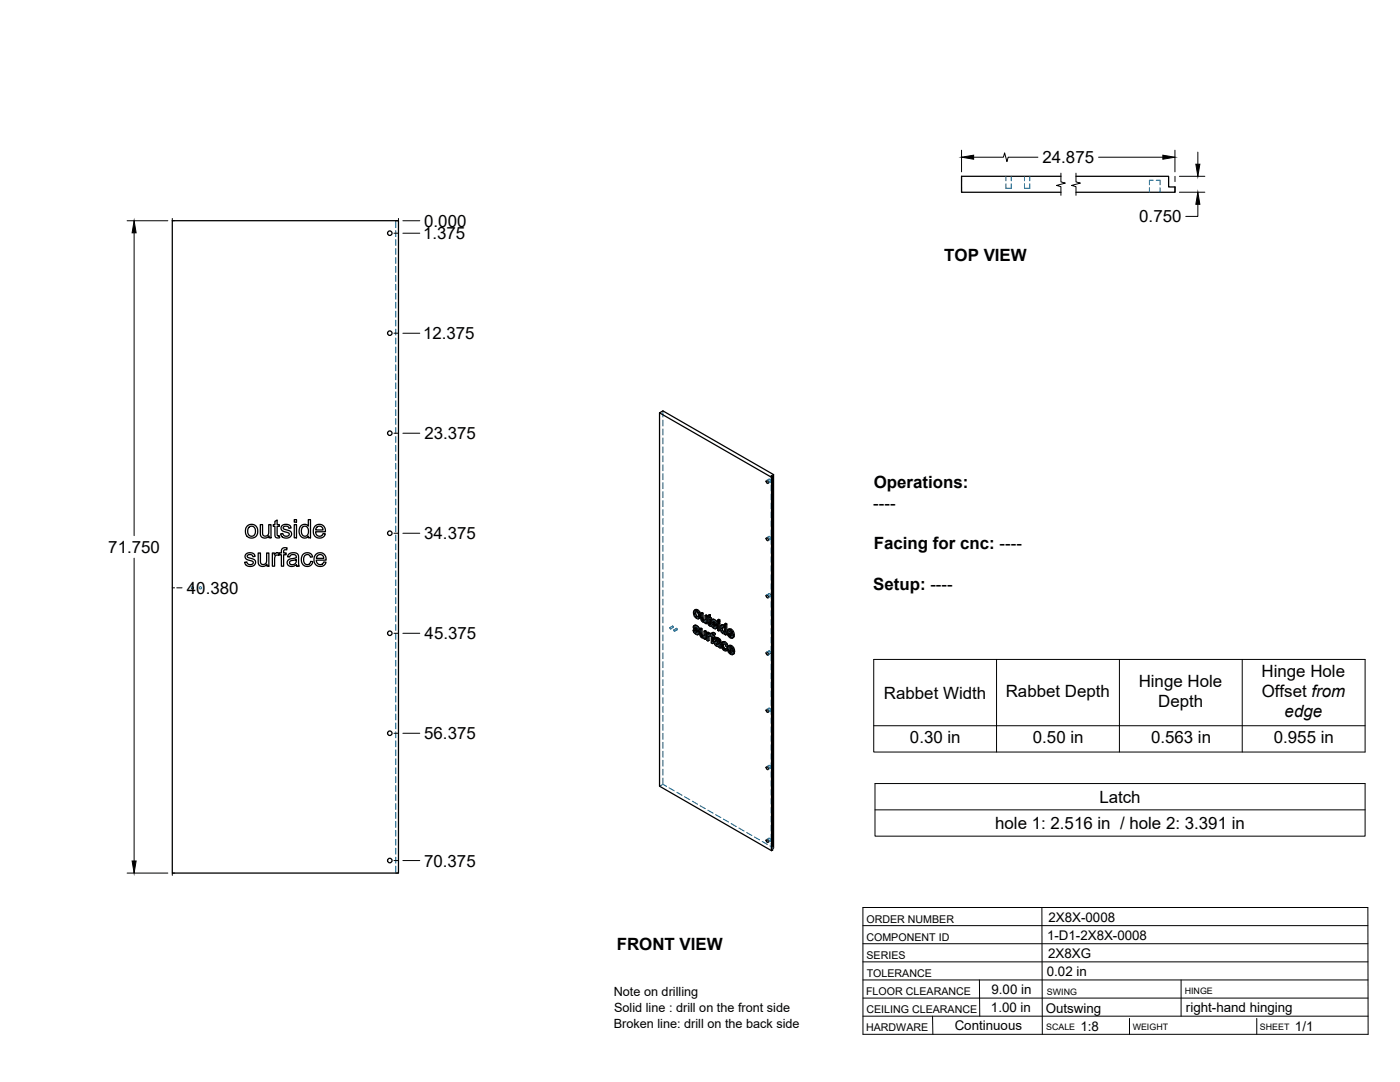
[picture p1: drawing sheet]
<svg xmlns="http://www.w3.org/2000/svg" width="559mm" height="432mm" viewBox="0 0 559 432" stroke-linecap="round" stroke-linejoin="round" font-family="sans-serif">
<!-- layer: Hidden -->
<g fill="none" stroke="#00557f" stroke-width=".4">
<path d="M401.5 73.3v1.8h2.1v-1.8M401.5 70.4v1.8M403.6 70.4v1.8M408.9 73.3v1.8h2.1v-1.8M408.9 70.4v1.8M411 70.4v1.8M458.8 74.9v1.8M460.3 71.9h-1.5v1.8M461.5 71.9h1.5v1.8M463 74.9v1.8M158 88.1v2.7M158 92v2.4"/>
<path d="M158 95.6v2.4M158 99.2v2.4M158 102.8v2.3M158 106.3v2.4M158 109.9v2.4M158 113.5v2.3M158 117.1v2.3M158 120.6v2.4M158 124.2v2.4M158 127.8v2.3M158 131.3v2.4M158 134.9v2.4"/>
<path d="M158 138.5v2.4M158 142v2.4M158 145.6v2.4M158 149.2v2.4M158 152.8v2.4M158 156.3v2.4M158 159.9v2.4M158 163.5v2.4M158 167v2.4M158 170.6v2.4M158 174.2v2.4M158 177.8v2.3"/>
<path d="M264.6 164v2.4M264.6 167.6v2.4M264.6 171.2v2.4M264.6 174.8v2.4M264.6 178.4v2.3M158 181.3v2.4M158 184.9v2.4M158 188.5v2.4M158 192v2.4M158 195.6v2.4M158 199.2v2.4M264.6 181.9v2.4"/>
<path d="M264.6 185.5v2.4M264.6 189.1v2.4M264.6 192.6v2.4M264.6 196.2v2.4M264.6 199.8v2.4M306.9 191.3a.57 .57 0 0 1 .7 .3 .57 .57 0 0 1-.3 .7l-.4-.4zM306.9 191.2l-1 .6M307.6 192.3l-1 .6M307.8 189.9v2.5M307.8 193.6v2.4M307.8 197.1v2.4M158 202.8v2.3"/>
<path d="M158 206.3v2.4M158 209.9v2.4M158 213.5v2.4M158 217.1v2.3M264.6 203.3v2.4M264.6 206.9v2.4M264.6 210.5v2.4M264.6 214.1v2.4M264.6 217.6v2.4M306.9 214.1a.53 .53 0 0 1 .7 .3 .53 .53 0 0 1-.4 .7zM306.9 214.1l-1 .6M307.6 215.2l-1 .6"/>
<path d="M307.8 200.7v2.4M307.8 204.3v2.4M307.8 207.9v2.3M307.8 211.4v2.4M307.8 215v2.4M307.8 218.6v2.4M158 220.6v2.4M158 224.2v2.4M158 227.8v2.4M158 231.4v2.3M158 234.9v2.4M158 238.5v2.4"/>
<path d="M264.6 221.2v2.4M264.6 224.8v2.4M264.6 228.4v2.3M264.6 231.9v2.4M264.6 235.5v2.4M264.6 239.1v2.4M306.9 237a.53 .53 0 0 1 .7 .3 .53 .53 0 0 1-.4 .7zM306.9 236.9l-1 .6M307.6 238l-1 .6M307.8 222.1v2.4M307.8 225.7v2.4M307.8 229.3v2.4"/>
<path d="M307.8 232.9v2.3M307.8 236.4v2.4M158 242.1v2.4M158 245.6v2.4M158 249.2v2.4M158 252.8v2.4M158 256.3v2.4M158 259.9v2.4M264.6 242.7v2.3M264.6 246.2v2.4M264.6 249.8v2.4M264.6 253.4v2.4"/>
<path d="M264.6 256.9v2.4M268.4 249.9l-1 .5M268.7 250.4l-1 .6M270 250.8l-1 .5M270.3 251.3l-1 .6M277.1 251.2l.3 1M277.2 250l-.5 .3M277.2 244.2l-.4 .3M277.3 251.3l.3 .3M277.3 250.4l-.5 .3M277.3 249.7l-.5 .2M277.4 249.5l-.1 1.1 1.4 1.5 .1 .4h-.4l.4-.2"/>
<path d="M277.4 252.2l1 .7 .6 .1M277.4 252.2l-.4 .2M277.5 251.4l-.1 .1M277.6 250.9l-.5 .3M277.6 245.6l.9 .9 .8 .1M277.6 245.6l-.5 .3M277.6 250.2l-.1 .1M277.6 250.3l.1-.3 .5 .1 1 1M277.6 243.2l-.4 1 .4 1.4M277.7 250l-.5 .3M277.9 243.8l-.1 .2M277.9 243.8l.8 .2 .5 .8v1.1l-.5 .3"/>
<path d="M277.9 243.8l-.4 .2M278.2 250.1l-.5 .3M278.2 252.9l-.4 .2M278.2 251l.4 .3M278.2 252.8l.5-.2-.4 .2M278.5 243.8l-.5 .3M278.5 246.5l-.5 .3M278.6 250.5l-.5 .2M278.7 252l-.5 .2M278.7 250.9l-.4 .3M278.8 253l-.5 .3M279 246.1l-.4 .3"/>
<path d="M279 244.4l-.4 .3M279.1 246.7l-.4 .3M279.2 245.4l-.4 .2M279.8 250.7l.1 2.7 .8 .9 .8-.1v.5l.4 .2M279.8 253l-.4 .3M280 253.5l-.5 .2M280.2 244.5l.2 2.7 .8 .9 .7-.1v.4l.4 .3M280.2 246.8l-.4 .3M280.2 253.9l-.4 .3M280.4 247.2l-.5 .3M280.6 247.7l-.4 .2M280.7 254.3l-.5 .2"/>
<path d="M281.1 248l-.5 .3M281.1 254l-.2 .1M281.4 253.8l-.6 .4M281.5 251.7l-.1 1.9-.5 .4M281.5 254.7l-.4 .2M281.5 254.2l-.4 .3 .2-.1M281.5 247.7l-.2 .2M281.7 247.7l-.5 .3M281.8 247.6l-.5 .2M281.9 245.4l-.1 2-.4 .3M281.9 248.4l-.4 .3M281.9 248l-.4 .3 .2-.2"/>
<path d="M282.3 246.2v.4l.5-.3M282.6 252.3v3l.4 .3M282.6 255.3l-.5 .3M282.8 245.9l-.2 .1M283 253l-.5 .2M283.1 245.4v.7l-.3-.2v.4l.3 .2v2.4l.9 .8-.2-.6M283.1 253.4l-.1 .1M283.1 246.5l-.5 .3M283.1 246.1l-.5 .3M283.1 248.9l-.4 .2M283.2 252.8l-.2 .1M283.3 253.2l-.5 .3 .4-.2"/>
<path d="M283.3 249.2l-.4 .3M283.5 253.3l-.4 .3 .3-.4 .4 .4 .2-.3 .4 .4v2.6l.4 .3M283.5 246.8l-.4 .2M283.7 249.5l-.4 .3M284 247l-.5-.2v.5M284 253.2l-.5 .2M284 253.3l-.5 .2M284 249.2l-.2 .1M284 249.7h-.1M284.2 248.9l.4 .9M284.3 247.6l-.5 .3M284.4 253.3l-.9 .4 .3-.1"/>
<path d="M284.4 256.3l-.5 .3M284.4 253.7l-.5 .3M284.4 247.3l-.5 .2M284.4 248.9l.3 .3M284.4 252.6l-.4 .2M284.4 248.1l-.5 .2M284.5 247.2l-.2 .5 .2 .6 1.2 1.1a.37 .37 0 0 1 .3 .5 .37 .37 0 0 1-.4 .3l.3-.3M284.5 252.4l-.1 .9-.4-.2M284.6 249.8l.7 .7 .8 .1M284.6 249.8l-.5 .2M284.6 249v.1M284.7 248.5l-.5 .3"/>
<path d="M284.7 247.8l-.1 .1M284.7 247.9l.1-.3 .5 .1 1 1M284.8 254l-.4 .2M284.8 247.6l-.4 .3M284.9 253l-.5 .2M285.2 253l-.5 .3M285.3 247.7l-.5 .3M285.3 254.3l-.5-.3v.5M285.3 254.7l.5-.3-.2 .5 .4 .3M285.4 248.6l.3 .3M285.4 250.4l.4-.2-.9 .5M285.4 253.2l-.5-.2-.1 .3"/>
<path d="M285.5 256.2l-.4 .3M285.6 255.8l-.5 .3M285.6 254.9l-.5 .2M285.7 248.1l-.5 .2M285.7 255.7l-.2 .6 .3 .7 .7 .6 .8 .1 .1 .4M285.7 256.9l-.4 .3M285.8 249.6l-.5 .2M285.9 248.5l-.5 .3M285.9 250.7l-.5 .2M285.9 256.5l.3-.3a.77 .77 0 0 1 .9 .2 .77 .77 0 0 1 0 .9h-.3M286 255.2a.87 .87 0 0 1 1 0 .87 .87 0 0 1 .3 .9l-.5-.1M286.2 256.2l-.6 .3 .4-.3"/>
<path d="M286.2 254.9l-.4 .2M286.4 257.6l-.5 .2M286.7 255l-.5 .3M286.9 257.7l-.5 .3M286.9 248.3v3l.4 .3M286.9 247.2v.6l.4 .2M286.9 251.3l-.5 .3M286.9 247.8l-.5 .2M287.1 257.3l-.4 .3M287.2 255.5l-.5 .2M287.2 257.2l-.4 .3 .1-.1M287.3 256.5l-.4 .3"/>
<path d="M287.3 256.1l-.4 .3M287.3 256l-.4 .2M287.3 257.7l-.4 .2M287.4 258.1l.5 .3M287.4 258.1l-.4 .3M287.9 250.4l-.5 .2M288 251.3l-.5 .2M288 249.6l-.5 .3M288.2 249.3l-.3 .8 .3 1.6 .8 .9 .7-.1v.4l.4 .3M288.3 257.1l-.5 .3M288.4 252.1l-.4 .2M288.4 256.3l-.4 .3"/>
<path d="M288.5 249.9l-.1 .2M288.5 249.9l.7 .1 .5 1v.9l-.5 .3M288.5 249.8l-.4 .3 .4-.2M288.6 258.4l-.4 .3M288.6 256.1l-.3 .7 .2 1.5 .7 .8 1 .4M288.8 256.8l.6-.2 .7 1 .4 .2M289 256.6l-.5 .3M289 252.6l-.5 .2M289 249.9l-.5 .2M289.4 249.8l-.2 .1M289.5 259.4l-.5 .2M289.5 256.6l-.4 .3"/>
<path d="M289.5 252.2l-.4 .3M289.5 250.4l-.4 .3M289.6 259h.3M289.7 248.8v1.5l-.5-.7M289.7 250.3l-.5 .2M289.7 251.5l-.4 .2M289.7 252.9l-.4 .3M289.7 252.5l-.4 .3 .3-.1M289.9 257l-.5 .3M289.9 259l-.4 .2M290.1 257.6l-.5 .3M290.1 258.6l-.2 .4"/>
<path d="M290.4 258.7l.2 .2-.2 .4M290.6 258.9l-.2 .1M290.7 252l-.5 .3M290.8 258.6l-.5 .2M291 251l-.3 .8 .3 1.5 1 1 .8 .1M291 253.3l-.4 .3M291.1 252.4l-.4 .2M291.1 259.9l-.4 .3M291.1 257.6l-.3 .7 .3 1.6 1 1h.8M291.2 252.9l-.1-.5 2 1.1M291.3 258.9l-.5 .3M291.4 259.5l-.1-.6 1.9 1.2"/>
<path d="M291.4 251.5l-.2 .2M291.4 251.5l.7 .2 .5 1.1-.6-.3M291.4 251.5l-.5 .2M291.5 258l-.2 .3M291.5 258l.8 .3 .4 1.1-.6-.4M291.5 258l-.4 .3M291.9 251.5l-.5 .3M292 258.1l-.4 .2M292.1 253.9h.2M292.3 253.9l-.3 .2M292.4 253.9l-.9 .6M292.4 252.1l-.4 .3"/>
<path d="M292.6 258.7l-.5 .3M292.6 253.6l-.1 .1M292.6 252.8l-.5 .2M292.7 254.4l-.5 .3M292.7 253.7l-.4 .2M292.7 259.4l-.4 .2M306.9 259.8a.57 .57 0 0 1 .7 .3 .57 .57 0 0 1-.3 .8l-.4-.4zM306.9 259.8l-1 .5M307.8 240v2.4M307.8 243.6v2.4M307.8 247.2v2.3M307.8 250.7v2.4"/>
<path d="M307.8 254.3v2.4M307.8 257.9v2.3M158 263.5v2.4M158 267.1v2.4M158 270.6v2.4M158 274.2v2.4M158 277.8v2.4M264.6 260.5v2.4M264.6 264.1v2.4M264.6 267.7v2.3M264.6 271.2v2.4M264.6 274.8v2.4"/>
<path d="M264.6 278.4v2.4M292.2 260.5h.3M292.5 260.5l-.4 .2M292.5 260.5l-.9 .6M292.7 260.2h-.1M292.8 261l-.5 .3M292.8 260.3l-.3 .2M307.6 260.9l-1 .5M307.8 261.5v2.3M307.8 265v2.4M307.8 268.6v2.4M307.8 272.2v2.3"/>
<path d="M307.8 275.7v2.4M307.8 279.3v2.4M158 281.3v2.4M158 284.9v2.4M158 288.5v2.4M158 292.1v2.3M158 295.6v2.4M158 299.2v2.4M264.6 281.9v2.4M264.6 285.5v2.4M264.6 289.1v2.4M264.6 292.7v2.3"/>
<path d="M264.6 296.2v2.4M264.6 299.8v2.4M306.9 282.6a.59 .59 0 0 1 .7 .4 .59 .59 0 0 1-.3 .7l-.5-.6zM306.9 282.6l-1 .6M307.6 283.7l-1 .6M307.8 282.9v2.4M307.8 286.4v2.4M307.8 290v2.4M307.8 293.6v2.4M307.8 297.2v2.4M158 302.8v2.4M158 306.4v2.3"/>
<path d="M158 309.9v2.4M158 313.5v2.4M158 317.1v2.3M264.6 310.5v2.5l1.4 .8M264.6 303.4v2.4M264.6 307v2.3M264.6 313l-1.4 .8M267.1 314.4l2 1.2M270.2 316.2l2 1.2M273.3 318l2 1.2M276.4 319.7l2 1.3M306.9 305.5a.53 .53 0 0 1 .7 .3 .53 .53 0 0 1-.4 .7z"/>
<path d="M306.9 305.4l-1 .6M307.6 306.5l-1 .6M307.8 300.7v2.4M307.8 304.3v2.4M307.8 307.9v2.4M307.8 311.4v2.4M307.8 315v2.4M307.8 318.6v2.4M158 320.7v2.3M158 324.2v2.4M158 327.8v2.4M158 331.4v2.3"/>
<path d="M158 334.9v2.4M158 338.5v2.4M279.4 321.5l2.1 1.2M282.6 323.3l2 1.2M285.6 325.1l2.1 1.2M288.7 326.9l2.1 1.2M291.8 328.7l2.1 1.2M294.9 330.5l2.1 1.1M298 332.2l2.1 1.2M301.1 334l2.1 1.2M304.2 335.8l2.1 1.2M306.9 334.6a.57 .57 0 0 1 .7 .3 .57 .57 0 0 1-.3 .7l-.4-.4z"/>
<path d="M306.9 334.5l-1 .6M307.3 337.6l1.5 .8M307.6 335.6l-1 .6M307.8 322.2v2.3M307.8 325.7v2.4M307.8 329.3v2.4M307.8 332.9v2.4M307.8 336.5v2.4M307.8 338.9l.6 .3M308.4 338.6l-.6 .3M158 342.1v2.4M158 345.7v2.7"/>
<circle cx="76.8" cy="234.6" r=".45"/>
<circle cx="80" cy="234.6" r=".45"/>
<circle cx="267.6" cy="250.6" r=".27"/>
<circle cx="268.6" cy="250.1" r=".26"/>
<circle cx="269.2" cy="251.6" r=".27"/>
<circle cx="270.2" cy="251" r=".27"/>
</g>
<!-- layer: Visible -->
<g fill="none" stroke="#000" stroke-width=".51">
<path d="M423.5 70.4h-39.7v6.3h39.7M429.5 70.4h36.9v4.2h2.6v2.1h-39.5M68.8 88.1h90.2v260.3h-90.2zM263.2 164.8v149l44.8 25.7 .4-.3v-149l-.6-.3 1-.5M263.2 164.8l44.8 25.7v149M263.2 164.8l1.4-.8 44.2 25.4M305.9 191.9l.6 .1 .1 .8-.6-.1zM308.4 190.2l-.4 .3M308.8 189.4v149l-.4 .2M98.8 209.8l1.4-.5a2.66 2.66 0 0 1 2.6 3.7 2.66 2.66 0 0 1-4.5 .6l-.3-1.2a2.82 2.82 0 0 1 .8-2.6zM99.3 210.5l.8-.5a1.98 1.98 0 0 1 1.9 2 1.98 1.98 0 0 1-1.9 2l-.7-.4-.4-.7-.1-1.4zM103.9 209.4h.9v2.9a1.32 1.32 0 0 0 1.3 1.7 1.32 1.32 0 0 0 1.2-1.8v-2.8h.9v5.2h-.8v-.8a1.88 1.88 0 0 1-2.3 .9 1.88 1.88 0 0 1-1.2-2.1z"/>
<path d="M109.7 208.1l.9-.6v1.9h.9v.7h-.9v3.3l.2 .4h.7l.1 .8a1.3 1.3 0 0 1-1.5-.1 1.3 1.3 0 0 1-.4-1.4v-3h-.6v-.7h.6zM112.5 209.8l1.2-.5a1.92 1.92 0 0 1 2.5 1.4l-.9 .1a1.1 1.1 0 0 0-1.1-.9 1.1 1.1 0 0 0-1.1 1.1l.3 .2a3.4 3.4 0 0 1 2.9 1.4 2.2 2.2 0 0 1-1.5 2.1 2.2 2.2 0 0 1-2.5-.8l-.3-.9 .9-.1 .7 1h1.3a.76 .76 0 0 0 .5-.9 .76 .76 0 0 0-.9-.6 1.95 1.95 0 0 1-2.3-1.9zM117.5 209.4h.8v5.2h-.8zM117.5 207.4h.8v1h-.8zM120.1 209.9l1-.6a1.79 1.79 0 0 1 2 .7v-2.6h.8v7.2h-.8v-.6a2.16 2.16 0 0 1-2.6 .4 2.16 2.16 0 0 1-1.1-2.4zM120.7 210.5l.6-.5a2.08 2.08 0 0 1 1.9 1.5 2.08 2.08 0 0 1-.7 2.2l-.5 .3a2.1 2.1 0 0 1-1.7-1.4 2.1 2.1 0 0 1 .4-2.1zM125.7 210l1.6-.7a2.43 2.43 0 0 1 2.6 2.9h-3.9l.2 1.1 .8 .6a1.43 1.43 0 0 0 1.9-1l1 .1-.4 .8-.8 .7-1 .2a2.79 2.79 0 0 1-2.6-1.7 2.79 2.79 0 0 1 .6-3zM126.5 210.4l.6-.4 1 .1 .7 .6 .1 .8h-2.9zM305.9 214.7l.6 .2 .1 .8-.6-.2zM98.1 221.2l1.2-.6a1.92 1.92 0 0 1 2.5 1.4l-.9 .2a1.1 1.1 0 0 0-1.1-1 1.1 1.1 0 0 0-1 1.1l.2 .2a3.3 3.3 0 0 1 3 1.5 2.21 2.21 0 0 1-1.7 2.1 2.21 2.21 0 0 1-2.5-1.1l-.2-.6 .9-.2 .6 .9 1.3 .2a.76 .76 0 0 0 .7-.9 .76 .76 0 0 0-.9-.6 1.95 1.95 0 0 1-2.4-2zM103.1 220.7h.8v2.9a1.32 1.32 0 0 0 1.4 1.7 1.32 1.32 0 0 0 1.1-1.8v-2.8h.9v5.3h-.8v-.8a1.88 1.88 0 0 1-2.2 .8 1.88 1.88 0 0 1-1.2-2.1zM108.7 220.7h.8v.8a1.27 1.27 0 0 1 2-.7l.8-.1v-.6a1.51 1.51 0 0 1 .7-1.4 1.51 1.51 0 0 1 1.6 0l-.2 .7a.81 .81 0 0 0-.8 0 .81 .81 0 0 0-.4 .8v.5h1v.7h-1v4.6h-.9v-4.6h-.8v-.4l-.2 .7a1.17 1.17 0 0 0-1.5 .1 1.17 1.17 0 0 0-.2 1.4v2.8h-.9z"/>
<path d="M115.1 221.3a2.41 2.41 0 0 1 4 .6l.3 4.1h-.9l-.2-.7a2.04 2.04 0 0 1-2.1 .8 2.04 2.04 0 0 1-1.6-1.7l.1-.4a2 2 0 0 1 2-1.1h.4a.84 .84 0 0 0 1.1-.9 .84 .84 0 0 0-1.2-.7l-.9 .2-.5 .8-.8-.1zM115.7 224.1l2.6-.8a1.49 1.49 0 0 1-.8 1.9 1.49 1.49 0 0 1-2-.7zM120.9 221.3l1.1-.7 1.6 .1 .8 .7 .4 .8-.9 .2a1.48 1.48 0 0 0-2-.9 1.48 1.48 0 0 0-.7 2l.1 .8a1.34 1.34 0 0 0 1.5 1 1.34 1.34 0 0 0 1.2-1.3l.9 .1-.4 1.1a2.47 2.47 0 0 1-3.3 .4 2.47 2.47 0 0 1-.8-3.1zM126 221.3l1.5-.7a2.43 2.43 0 0 1 2.7 2.9h-4l.3 1 .8 .8a1.46 1.46 0 0 0 1.9-1l.9 .1-.3 .7-.8 .7-1 .3a2.8 2.8 0 0 1-2.6-1.7 2.8 2.8 0 0 1 .6-3.1zM126.7 221.7l.7-.3h1l.6 .6 .2 .8h-2.9zM305.9 237.5l.6 .2 .1 .8-.6-.1zM276.6 251.5l.9 1.4 .6 .4 .6-.1M276.9 249.8l.6-.3 .8 .2 .9 1.4-.5 .3-.1-.6M277.3 251.3l-.7 .2 .5 .2M277.3 244.8l.3-.8 1 .7 .1 1.5-.7 .2M277.3 252.3l.5 .4 .4-.3M277.4 250.9l1 .9 .5-.2"/>
<path d="M277.4 251.5l-.3 .2 .2 .6 .4-.3M277.5 249.5l-.7 .4v.6l1.6 2.1M277.5 250.3l-.3 .3 .5-.2M277.5 245.8l.5 .6 .5-.3M277.6 251.6l.8 .9M277.6 250.3l.6 .7M277.7 249.9l.5 .4 .5-.2M277.7 250.4l1 1M277.7 250.4h-.5M277.7 244.5l-.4 .3v.5l.2 .5 .4-.3M277.7 249.5l-.7 .3M277.8 252.7l.4 .1"/>
<path d="M277.8 244l.1 1.5 .8 .7M277.8 250.6l-.4 .3-.2-.3M278 243.6l.9 1 .5-.3M278.1 249.7l-.4 .2-.4-.1M278.2 250.3l.4 .5 .4-.3M278.4 252.6l-.1 .2M278.4 251.8l.3 .5 .5-.3M278.5 243.4l-.5 .2-.8-.1M278.6 251.3l.7 1.2-.7 .8M278.7 252.3l.1 .5 .5-.3M278.8 252.8l-.1 .4 .4-.3M278.9 244.6l.3 1.3 .5-.3"/>
<path d="M279.1 246.7a1.75 1.75 0 0 1-2.3-1.8l.1-1 .3-.4 .8-.3 .9 .5 .5 .6 .3 1.3-.2 .8-.6 .5M279.2 245.9l-.1 .8 .4-.3M279.7 244.7l.5 .3 .4-.3M279.8 251.2v2.2l.4-.2M279.8 253.4l.2 .4 .4-.2M280 253.8l.3 .3 .5-.2M280.2 245v2.2l.5-.3M280.2 247.2l.2 .4 .4-.3M280.2 250.9l-.4 .3-.5-.2M280.3 254.1l.4 .1M280.4 247.6l.3 .3 .5-.2M280.7 247.9l.4 .1"/>
<path d="M280.9 254l-.6-.7-.1-2.4-.4-.2-.5 .3 .1 2.5 .7 1h1M281 251.9l.4 .3 .5-.3M281.1 254.5v.4l.3 .3M281.1 254.5l-.2 .1M281.4 247.7l-.7-.7-.1-2.3-.4-.2-.5 .2 .1 2.5 .7 1 1 .1M281.4 245.7l.5 .2 .4-.2M281.4 252.2v3l.5-.3v-3l-.4-.2-.5 .2v1.9l-.3 .4 .2-.1M281.5 248.3v.4l.4 .2M281.5 248.3l-.2 .1M281.9 245.9v3l.4-.2v-3l-.4-.3-.5 .3v1.9l-.3 .4 .2-.1M282.3 246.6l.3 .2 .2 2.6 .8 .5 .3-.2M282.6 246l-.3 .2 .3 .2v-.8l.9-.3v1.1l.5 .2v.4l-.5 .3v-.4"/>
<path d="M283 253.5l-.4 .2v.5l.4-.2M283 252.9v-.4l-.4-.2-.5 .3v3l.5 .2M283 252.5l-.5 .3-.4-.2M283.1 253.6l-.1 2-.4 .2v-1.6M283.1 253.6l.4 .2M283.1 253.6l-.5 .1M283.1 245.6v1l.4-.2M283.1 246.6l.4 .3 .5-.3M283.1 253l.4 .4M283.3 252.7l-.8 .5v-.4M283.3 249.3l.2 .1M283.5 249.4l.1 .5"/>
<path d="M283.5 252.8l-.8 .2M283.5 252.8l-.7 .2M283.5 245.3l-.9 .3M283.5 253.4v.3M283.5 253.7l.4 .3v2.6l.5 .2M283.5 253.5l-.1 .4M283.5 248.8l-.4 .3v-2.1l.4 .3 .3 1.8M283.6 248.9l-.5 .2M283.8 249.1l.8 1.4 .7 .4 .5-.1M283.8 249.1l-.6 .1M283.8 249.1h.1M283.8 249.3l-.3 .1"/>
<path d="M284 247.4l.6-.3 .6 .1 .8 .7 .3 .8-.5 .3-.1-.6M284.1 252.7l.9-.2 .5 .3-.1 .4-.4 .3v-.4M284.3 248.1l.4-.2 1.1 1.1M284.4 253.8l.5 .3 .4-.2M284.4 248.9l-.6 .2 .4 .2M284.4 249.9l.5 .4 .4-.2M284.5 248.5l1 .9 .5-.2M284.6 249.1l-.4 .2 .1 .4 .6-.1M284.6 247.1l-.7 .4v.7l1.6 2M284.6 247.9l-.3 .4 .5-.3M284.6 252.4l-.6 .3-.1 .9-.4-.2 .4-.3-.4-.3M284.6 252.8l.4 .3 .5-.3"/>
<path d="M284.7 249.2l.8 .9M284.7 247.9l.7 .7M284.8 253.3l.5 .6v.4l-.4 .2v-.4M284.8 254.5v2.1l-.4 .2v-2.6l.5 .3M284.8 247.5l.5 .4 .5-.2M284.9 247.1l-.8 .3M284.9 250.3l.4 .1M284.9 248.2l-.4 .3-.2-.2M285 253.5l-.6-.3v.6l.4-.2M285.1 252.5l-.9 .1M285.2 247.3l-.4 .2-.4-.1M285.3 247.9l.4 .5 .4-.2"/>
<path d="M285.4 254.7l.9-.3 1.3 1 .3 3-.5 .2-.1-.4M285.5 250.2l-.1 .2M285.5 249.4l.3 .5 .5-.3M285.6 256.5l.1-.1a.86 .86 0 0 1 1.1 1M285.6 257.1l.4 .4 .5-.3M285.7 256.4l-.2 .3M285.7 248.9l.7 1.2-.7 .8M285.8 249.9l.1 .5 .5-.3M285.8 255.7l-.7 .5 .1 .9 .9 .8h.8l.5 .7M285.9 250.4l-.1 .4 .5-.3M285.9 256.5l-.4 .2 .1 .4 .5-.2M286 256.5l.8 .8"/>
<path d="M286 255.2l-.4 .3a.71 .71 0 0 1 .9-.1 .71 .71 0 0 1 .2 .9l-1-.4M286 257.5l.5 .1M286.1 255.7l-.7 .2M286.2 254.4l-1 .4-.1 .3 .5 .4M286.3 254.9l.5 .4 .5-.3M286.4 248.6l.5 .2 .4-.2M286.4 247.4l.5 .3 .4-.3M286.5 257.6l.3-.1zM286.7 254.6l-.4 .3-.6-.2M286.8 256l-1-.3-.5 .3M286.8 255.3l.3 .4 .5-.3M286.9 247.7v.6l.4-.3v-.6l-.4-.2-.5 .2v.6l.5 .3"/>
<path d="M286.9 248.3l.4 .3v3l-.4 .2v-3M286.9 248.3l-.5 .3v3l.5 .2M287.1 255.7l.2 .4 .4-.2M287.3 256.1v2.1l.5-.3M287.8 249.6l.6-.3 .8 .3M288.1 250.1l.7 .2 .4 .9v1l-.6 .2M288.1 251.9l.5 .5 .4-.2M288.1 250.1l-.2 .8M288.2 256.4l.7-.4 .6 .2 .6 .6 .4 1-.4 .2-.4-.9M288.3 257.6l.2 1 .5-.2M288.3 250.6l-.4 .3v.5l.2 .5 .4-.3M288.4 249.3l-.9 .6v1.4l.7 1.3 .7 .4 .4-.2"/>
<path d="M288.4 250.1v1.3l.8 .8M288.5 258.6l.5 .6 .5-.3M288.5 249.7l.4 .3M288.8 257.4l-.5 .2 .4-.8 1.4 1.2M288.8 256.8l.1 1.4 .7 .8M288.9 256l-.5 .3a2.1 2.1 0 0 0 1.4 3.4M289 249.4l-.5 .3-.6-.2M289 256.5l.7 .6 .5-.2M289.3 252.8v.4l.4 .2M289.3 252.8l-.2 .1M289.5 256.2l-.5 .3-.6-.2M289.7 249.3v4.1l.4-.2v-4.2l-.4-.2-.5 .2v1.5l-.3-.5 .3-.1"/>
<path d="M289.7 258.8l-.2 .4h-.5M290.1 249l-.4 .3-.5-.3M290.4 259l-.6 .7 .6-.4M290.4 258.7l-.7 .1 .4 .3M290.9 253.5l.6 .6 .4-.2M291.1 252l-.4 .2 1.4 .8-.7-1.2-.5-.1-.2 .5M291.2 251.7l-.1 .3 .9 .5M291.2 252.9l.9 1M291.3 258.5l-.5 .3 1.5 .8-.7-1.3h-.5l-.3 .5M291.3 258.3v.2l.8 .5M291.4 253.3l-.5 .2-.2-.9 1.9 1.1M291.4 259.5l.8 1"/>
<path d="M291.4 251.4l.9 .9 .4-.3M291.5 254.1l.4 .1M291.5 259.8l-.5 .3-.2-.9 2 1.1M291.6 257.9l.8 .9 .5-.2M291.9 251.1l-1.3 .2M292 257.7l-1.3 .1M292.1 253.9l.5 .3 .5-.2M292.1 253.9l-.1 .2M292.3 252.3l.3 1.3 .5-.3M292.4 258.8l.4 1.4 .4-.3M292.5 253.7l-.4 .2M292.6 253.6l.5-.1v-.5l-.7-1.5-.9-.6-.9 .4-.4 1.1 .4 1.3 1.2 1 .8-.5"/>
<path d="M292.7 253.7l.4 .3-.8 .6M291 260.1l.6 .6 .4-.3M291.6 260.7l.4 .1M292.3 260.4l.4 .4 .5-.3M292.3 260.4l-.2 .3M292.6 260.2l-.3 .2M292.8 260.2l.4-.1v-.6l-.7-1.4-.9-.6-.9 .3-.4 1 .4 1.4 1.3 1.1 .5-.1 .2-.4M292.8 260.3l.3 .4-.7 .5M305.9 260.4l.6 .1 .1 .9-.6-.2zM305.9 283.2l.6 .2 .1 .8-.6-.1zM305.9 306.1l.6 .1 .1 .9-.6-.2zM305.9 335.1l.6 .2 .1 .8-.6-.1z"/>
<circle cx="155.6" cy="93.1" r=".9"/>
<circle cx="155.6" cy="133" r=".9"/>
<circle cx="155.6" cy="172.9" r=".9"/>
<circle cx="155.6" cy="212.8" r=".9"/>
<circle cx="155.6" cy="252.7" r=".9"/>
<circle cx="155.6" cy="292.6" r=".9"/>
<circle cx="155.6" cy="343.4" r=".9"/>
</g>
<!-- layer: Reference -->
<g fill="none" stroke="#000" stroke-width=".4">
<path d="M383.8 70.4v2.1M383.8 74.6v2.1M469 70.4v2.1M469 74.6v2.1M68.8 87.2v.9h.9M157.2 93.1h1.8M159 87.2v.9h-.9M157.2 133h1.8M157.2 172.9h1.8M157.2 212.8h1.8M68.8 234.6h.9M157.2 252.7h1.8"/>
<path d="M157.2 292.6h1.8M69.7 348.4h-.9v.9M157.2 343.4h1.8M159 347.5v.9h-.9"/>
</g>
<!-- layer: Hidden Narrow -->
<path d="M278.2 251.5l-.4 .3M279.8 252.5l-.5 .3M280.2 246.3l-.5 .3M281.5 253.3l-.5 .2M281.9 247l-.5 .3M283.1 248.2l-.5 .3M284.4 253l-.5 .3M284.8 253.3h.1M285.3 249.1l-.4 .3M286.6 256.3l-.5 .3M287.3 256.7l-.4 .3" fill="none" stroke="#000" stroke-width=".4"/>
<!-- layer: Visible Narrow -->
<path d="M278.2 251l-.4 .2M280.2 252.6l-.4 .3M280.6 246.4l-.4 .2M283.5 248.5l-.4 .3M284.8 253.3l-.4 .3M285.3 248.6l-.4 .2M286.5 255.8l-.4 .3M287.8 256.3l-.5 .3M287.8 257l-.5 .3" fill="none" stroke="#000" stroke-width=".4"/>
<!-- layer: Titleblock -->
<g fill="none" stroke="#000" stroke-width=".4">
<path d="M344.4 362.2h201.6l.1 50.6h-201.7zM344.4 376.6h201.6M344.4 369.4h201.6M415.9 362.2l.1 50.6M344.4 383.9h201.6M344.4 398.3h201.6M344.4 391.1h201.6M390.9 391.1l.2 14.4M471.4 391.1v14.4M344.4 405.5h201.7M372.2 405.5l.1 7.3M450.8 406.4v6.4"/>
<path d="M501.6 406.4v6.4"/>
</g>
<!-- layer: FD_Dimensions -->
<g fill="none" stroke="#000" stroke-width=".4">
<path d="M383.8 59.9v8.7M469 59.9v8.7M388.6 62.7h11.9l.5-1.7 .9 3.5 .5-1.8h11.9M438.5 62.7h25.6M470.7 70.4h10.2M470.7 76.7h10.2M478.1 60.7v4.8M50.7 88.1h16.3M53.5 92.9v120.9M160.8 88.1h6.8M160.8 93.1h6.8M478.1 81.5v4.9h-4.8"/>
<path d="M160.8 133h6.8M160.8 172.9h6.8M160.8 212.8h6.8M53.5 222.8v120.8M70.5 234.6h2.2M160.8 252.7h6.8M160.8 292.6h6.8M50.7 348.4h16.3M160.8 343.4h6.8"/>
</g>
<path d="M383.8 62.7l4.8-.8v1.6zM464.1 61.9l4.9 .8-4.9 .8zM477.3 65.5h1.6l-.8 4.9zM53.5 88.1l.8 4.8h-1.6zM478.1 76.7l.8 4.8h-1.6zM52.7 343.6h1.6l-.8 4.8z" fill="#000" stroke="#000" stroke-width=".4"/>
<!-- layer: Break Lines -->
<path d="M423.5 69.1v3.5l1.7 .5-3.5 .9 1.8 .5v3.5M429.5 69.1v3.5l1.7 .5-3.5 .9 1.8 .5v3.5" fill="none" stroke="#000" stroke-width=".4"/>
<!-- layer: Custom Tables -->
<path d="M348.7 263.2h196.2v36.9h-196.2zM397.8 263.2v36.9M446.8 263.2v36.9M495.8 263.2v36.9M348.7 289.6h196.2M349.2 312.7h195.7v21h-195.7zM349.2 323.2h195.7" fill="none" stroke="#000" stroke-width=".4"/>
<g font-size="6.7">
<text x="416.1" y="65.1">24.875</text>
<text x="454.7" y="88.7">0.750</text>
<text x="168.8" y="95.4">1.375</text>
<text x="169.3" y="90.5">0.000</text>
<text x="376.9" y="104.1">TOP VIEW</text>
<text x="168.8" y="135.4">12.375</text>
<text x="169.4" y="175.3">23.375</text>
<text x="348.7" y="194.9">Operations:</text>
<text x="348.5" y="203">----</text>
<text x="169.3" y="215.2">34.375</text>
<text x="43.2" y="220.6">71.750</text>
<text x="348.7" y="219.2">Facing for cnc: ----</text>
<text x="74.6" y="237">40.380</text>
<text x="348.5" y="235.3">Setup: ----</text>
<text x="169.5" y="255.1">45.375</text>
<text x="454.5" y="274.1">Hinge Hole</text>
<text x="503.6" y="270">Hinge Hole</text>
<text x="352.8" y="278.8">Rabbet Width</text>
<text x="401.4" y="278.2">Rabbet Depth</text>
<text x="503.6" y="278.2">Offset from</text>
<text x="462.3" y="282.2">Depth</text>
<text x="512.8" y="286.2">edge</text>
<text x="169.3" y="295">56.375</text>
<text x="363.2" y="296.5">0.30 in</text>
<text x="412.3" y="296.5">0.50 in</text>
<text x="459.4" y="296.5">0.563 in</text>
<text x="508.4" y="296.5">0.955 in</text>
<text x="438.8" y="320.3">Latch</text>
<text x="397.2" y="330.9">hole 1: 2.516 in / hole 2: 3.391 in</text>
<text x="169.3" y="345.8">70.375</text>
<text x="246.2" y="379.1">FRONT VIEW</text>
</g>
<g font-size="5.3">
<text x="418.5" y="367.9">2X8X-0008</text>
<text x="417.9" y="375">1-D1-2X8X-0008</text>
<text x="418.4" y="382.3">2X8XG</text>
<text x="417.8" y="389.5">0.02 in</text>
<text x="395.8" y="396.8">9.00 in</text>
<text x="395.5" y="403.7">1.00 in</text>
<text x="417.4" y="404.1">Outswing</text>
<text x="473.4" y="403.8">right-hand hinging</text>
<text x="381.1" y="411">Continuous</text>
<text x="431.3" y="411.5">1:8</text>
<text x="516.9" y="411.5">1/1</text>
</g>
<g font-size="5.1">
<text x="245" y="397.3">Note on drilling</text>
<text x="245.1" y="403.8">Solid line : drill on the front side</text>
<text x="245" y="410.3">Broken line: drill on the back side</text>
</g>
<g font-size="4.3">
<text x="345.8" y="368.4">ORDER NUMBER</text>
<text x="345.8" y="375.5">COMPONENT ID</text>
<text x="345.8" y="382.7">SERIES</text>
<text x="345.9" y="389.9">TOLERANCE</text>
<text x="345.7" y="397.2">FLOOR CLEARANCE</text>
<text x="345.8" y="404.4">CEILING CLEARANCE</text>
<text x="345.7" y="411.6">HARDWARE</text>
</g>
<g font-size="3.5">
<text x="417.9" y="397">SWING</text>
<text x="472.9" y="396.7">HINGE</text>
<text x="417.5" y="410.9">SCALE</text>
<text x="452.1" y="410.9">WEIGHT</text>
<text x="502.9" y="410.9">SHEET</text>
</g>
</svg>
